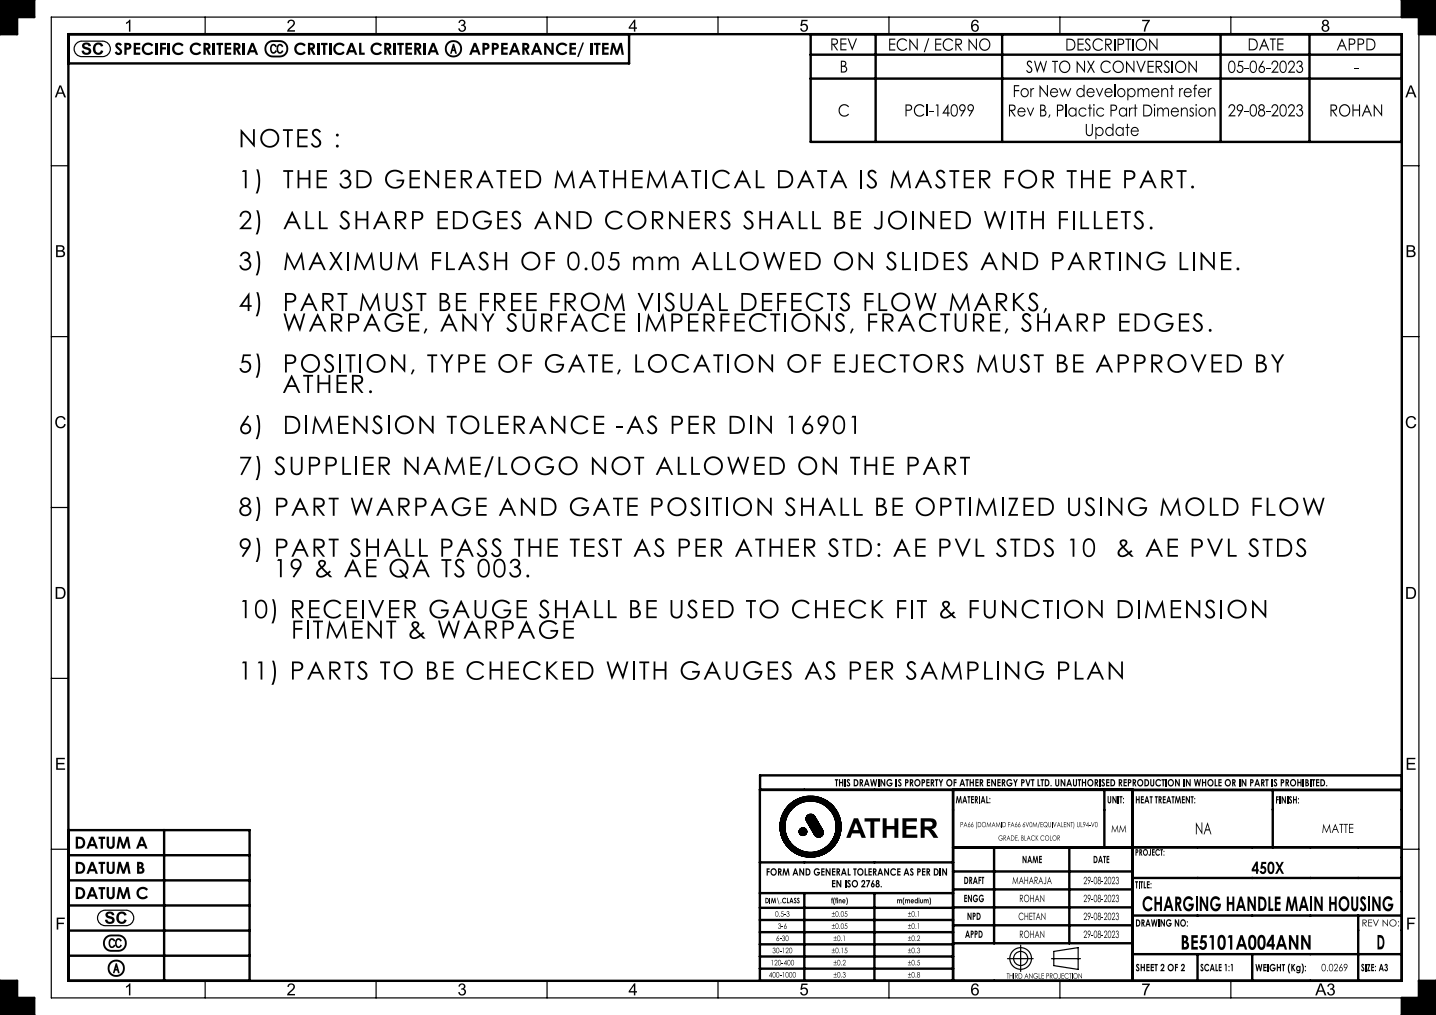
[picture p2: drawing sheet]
<svg xmlns="http://www.w3.org/2000/svg" width="420mm" height="297mm" viewBox="0 0 420 297" stroke-linecap="round" stroke-linejoin="round" font-family="sans-serif">
<g fill="none" stroke="#000" stroke-width=".35">
<path d="M0 10h5M0 9.9h5M0 9.8h5M0 9.7h5M0 9.6h5M0 9.5h5M0 9.4h5M0 9.3h5M0 9.2h5M0 9.1h5M0 9h5M0 8.9h5"/>
<path d="M0 8.8h5M0 8.7h5M0 8.6h5M0 8.5h5M0 8.4h5M0 8.3h5M0 8.2h5M0 8.1h5M0 8h5M0 7.9h5M0 7.8h5M0 7.7h5"/>
<path d="M0 7.6h5M0 7.5h5M0 7.4h5M0 7.3h5M0 7.2h5M0 7.1h5M0 7h5M0 6.9h5M0 6.8h5M0 6.7h5M0 6.6h5M0 6.5h5"/>
<path d="M0 6.4h5M0 6.3h5M0 6.2h5M0 6.1h5M0 6h5M0 5.9h5M0 5.8h5M0 5.7h5M0 5.6h5M0 5.5h5M0 5.4h5M0 5.3h5"/>
<path d="M0 5.2h5M0 5.1h5M0 5h5M0 4.9h10M0 4.8h10M0 4.7h10M0 4.6h10M0 4.5h10M0 4.4h10M0 4.3h10M0 4.2h10M0 4.1h10"/>
<path d="M0 4h10M0 3.9h10M0 3.8h10M0 3.7h10M0 3.6h10M0 3.5h10M0 3.4h10M0 3.3h10M0 3.2h10M0 3.1h10M0 3h10M0 2.9h10"/>
<path d="M0 2.8h10M0 2.7h10M0 2.6h10M0 2.5h10M0 2.4h10M0 2.3h10M0 2.2h10M0 2.1h10M0 2h10M0 1.9h10M0 1.8h10M0 1.7h10"/>
<path d="M0 1.6h10M0 1.5h10M0 1.4h10M0 1.3h10M0 1.2h10M0 1.1h10M0 1h10M0 .9h10M0 .8h10M0 .7h10M0 .6h10M0 .5h10"/>
<path d="M0 .4h10M0 .3h10M0 .2h10M0 .1h10M0 0h10M10 5h-10M22.3 12.7l1-.6 .6-.1h6.1a2.26 2.26 0 0 1 2.3 2.3 2.26 2.26 0 0 1-2.3 2.3h-6.1a2.26 2.26 0 0 1-2-1.4 2.26 2.26 0 0 1 .4-2.5zM60 5v5M110 5v5M160 5v5M210 5v5M260 5v5"/>
<path d="M310 5v5M360 5v5M410 4.9h10M410 4.8h10M410 4.7h10M410 4.6h10M410 4.5h10M410 4.4h10M410 4.3h10M410 4.2h10M410 4.1h10M410 4h10"/>
<path d="M410 3.9h10M410 3.8h10M410 3.7h10M410 3.6h10M410 3.5h10M410 3.4h10M410 3.3h10M410 3.2h10M410 3.1h10M410 3h10M410 2.9h10M410 2.8h10"/>
<path d="M410 2.7h10M410 2.6h10M410 2.5h10M410 2.4h10M410 2.3h10M410 2.2h10M410 2.1h10M410 2h10M410 1.9h10M410 1.8h10M410 1.7h10M410 1.6h10"/>
<path d="M410 1.5h10M410 1.4h10M410 1.3h10M410 1.2h10M410 1.1h10M410 1h10M410 .9h10M410 .8h10M410 .7h10M410 .6h10M410 .5h10M410 .4h10"/>
<path d="M410 .3h10M410 .2h10M410 .1h10M410 0h10M415 10h5M415 9.9h5M415 9.8h5M415 9.7h5M415 9.6h5M415 9.5h5M415 9.4h5M415 9.3h5"/>
<path d="M415 9.2h5M415 9.1h5M415 9h5M415 8.9h5M415 8.8h5M415 8.7h5M415 8.6h5M415 8.5h5M415 8.4h5M415 8.3h5M415 8.2h5M415 8.1h5"/>
<path d="M415 8h5M415 7.9h5M415 7.8h5M415 7.7h5M415 7.6h5M415 7.5h5M415 7.4h5M415 7.3h5M415 7.2h5M415 7.1h5M415 7h5M415 6.9h5"/>
<path d="M415 6.8h5M415 6.7h5M415 6.6h5M415 6.5h5M415 6.4h5M415 6.3h5M415 6.2h5M415 6.1h5M415 6h5M415 5.9h5M415 5.8h5M415 5.7h5"/>
<path d="M415 5.6h5M415 5.5h5M415 5.4h5M415 5.3h5M415 5.2h5M415 5.1h5M415 5h5M415 5v287M420 5h-405v287h405M15 48.5h5M410 48.5h5M15 98.5h5"/>
<path d="M410 98.5h5M15 148.5h5M15 198.5h5M228.3 240h1.5M228.4 239.7h1.5M228.5 239.4h1.5M228.6 239.2h1.5M228.7 238.9h1.5M228.8 238.6h1.5M228.9 238.4h1.5M229 238.1h1.6M229.1 237.8h1.7"/>
<path d="M229.3 237.5h1.7M229.4 237.3h1.7M229.6 237h1.8M229.8 239.9h-1.4M229.8 236.7h1.8M229.8 239.8l-1.4 .1M229.9 239.7l-1.5 .1M229.9 239.6h-1.5M229.9 239.5l-1.5 .1M230 239.4l-1.5 .1M230 236.5h1.9M230 239.3h-1.5"/>
<path d="M230 239.2l-1.5 .1M230.1 239.1h-1.5M230.1 239l-1.5 .1M230.2 238.9l-1.6 .1M230.2 236.2h2M230.2 238.8h-1.5M230.2 238.7l-1.5 .1M230.3 238.6l-1.6 .1M230.4 238.5h-1.6M230.4 238.4l-1.6 .1M230.5 238.3h-1.6M230.5 235.9h2.1"/>
<path d="M230.5 238.2h-1.6M230.6 238.1l-1.6 .1M230.6 238h-1.6M230.7 235.7h2.2M230.7 237.9l-1.6 .1M230.7 237.8l-1.6 .1M230.8 237.7h-1.6M230.9 237.6l-1.7 .1M230.9 237.5l-1.6 .1M231 235.4h2.3M231 237.4h-1.7M231.1 237.3l-1.7 .1"/>
<path d="M231.2 237.2h-1.8M231.3 237.1h-1.8M231.3 235.1h2.6M231.3 237l-1.7 .1M231.4 236.9h-1.8M231.5 236.8l-1.8 .1M231.6 234.9h2.8M231.6 236.7l-1.8 .1M231.7 236.6h-1.9M231.8 236.5l-1.9 .1M231.9 236.4h-1.9M232 234.6h3.4"/>
<path d="M232 236.3h-1.9M232.1 236.2l-2 .1M232.3 234.4h9.5M232.3 236.1h-2.1M232.4 236h-2.1M232.4 234.3h9.3M232.5 234.2h9.1M232.5 235.9l-2.1 .1M232.6 234.1h8.9M232.7 235.8h-2.2M232.8 234.1h8.5M232.8 235.7l-2.2 .1"/>
<path d="M232.9 234h8.4M233 235.6h-2.3M233 233.9h8.1M233.1 235.5h-2.3M233.2 233.8h7.7M233.3 235.4l-2.4 .1M233.4 233.8h7.3M233.5 233.7h7.1M233.5 235.3h-2.5M233.6 235.2h-2.5M233.7 233.6h6.7M233.8 235.1l-2.6 .1"/>
<path d="M233.9 233.6h6.3M234.1 235h-2.7M234.1 233.5h5.9M234.2 233.4h5.7M234.3 234.9h-2.8M234.5 233.3h5.1M234.6 234.8h-3M234.8 233.3h4.5M234.9 234.7h-3.2M235 233.2h4.1M235.2 234.6l-3.4 .1M235.4 233.1h3.3"/>
<path d="M235.8 239.6h2.9M235.8 239.7h3M235.8 239.5h2.9M235.8 239.5h2.8M235.8 239.8h3M235.8 239.4h2.8M235.8 239.3h2.7M235.8 239.9h3.1M235.8 239.2h2.7M235.8 240h3.1M235.8 234.5h-3.8M235.9 239.1h2.5"/>
<path d="M235.9 239h2.5M235.9 239h2.4M235.9 233h2.3M236 238.9h2.3M236 238.8h2.2M236.1 238.7h2.1M236.1 238.7h2M236.2 238.6h1.8M236.3 238.5h1.6M236.4 238.4h1.4M236.5 238.4h1.2M236.5 234.4h-4.3"/>
<path d="M236.7 238.3h.8M237.6 234.4h4.4M238.3 234.5h3.8M238.7 234.6h3.5M238.9 234.6l3.4 .1M239.2 234.7h3.2M239.5 234.8h3M239.7 234.9h2.9M239.8 234.9h2.9M240 235h2.8M240.2 235.1h2.6M240.3 235.1l2.6 .1"/>
<path d="M240.5 235.2h2.5M240.6 235.3h2.5M240.8 235.4h2.4M240.9 235.4l2.3 .1M241 235.5h2.3M241.1 235.6h2.3M241.3 235.7h2.2M241.3 235.7l2.2 .1M241.4 235.8h2.2M241.6 235.9h2.1M241.6 235.9l2.1 .1M241.7 236h2.1"/>
<path d="M241.8 236.1h2.1M241.9 236.2h2M242 236.2l2 .1M242.1 236.3h1.9M242.2 236.4h1.9M242.3 236.5h1.8M242.3 236.5l1.9 .1M242.4 236.6h1.9M242.5 236.7h1.8M242.5 236.7l1.9 .1M242.6 236.8l1.8 .1M242.7 236.9h1.8"/>
<path d="M242.7 237h1.8M242.8 237l1.8 .1M242.9 237.1h1.7M242.9 237.2h1.8M243 237.3h1.7M243 237.3l1.7 .1M243.1 237.4h1.7M243.1 237.5h1.7M243.2 237.5l1.7 .1M243.2 237.6l1.7 .1M243.3 237.7h1.7M243.4 237.8h1.6"/>
<path d="M243.4 237.8l1.6 .1M243.4 237.9l1.7 .1M243.5 238h1.6M243.5 238.1h1.6M243.6 238.1l1.6 .1M243.6 238.2h1.6M243.7 238.3h1.5M243.7 238.4h1.6M243.7 238.4l1.6 .1M243.8 238.5h1.5M243.8 238.6h1.5M243.8 238.6l1.6 .1"/>
<path d="M243.9 238.7l1.5 .1M243.9 238.8h1.5M243.9 238.9h1.6M244 238.9l1.5 .1M244 239l1.5 .1M244 239.1h1.5M244.1 239.2h1.5M244.1 239.2l1.5 .1M244.1 239.3h1.5M244.1 239.4h1.5M244.2 239.4l1.5 .1M244.2 239.5l1.5 .1"/>
<path d="M244.2 239.6h1.5M244.2 239.7h1.5M244.3 239.7l1.4 .1M244.3 239.8l1.4 .1M244.3 239.9h1.5M244.3 240h1.5M15 248.5h5M228.1 241.9l1.4 .1M228.1 241.8h1.4M228.1 242l1.4 .1M228.1 242.1h1.4M228.1 242.1l1.5 .1"/>
<path d="M228.1 241.6h1.5M228.1 242.2l1.5 .1M228.1 242.3l1.5 .1M228.1 242.4h1.5M228.2 242.4l1.4 .1M228.2 241.3h1.4M228.2 242.5l1.4 .1M228.2 242.6h1.4M228.2 242.7h1.4M228.2 242.7l1.4 .1M228.2 241h1.4M228.2 242.8l1.4 .1"/>
<path d="M228.2 242.9h1.4M228.2 242.9l1.4 .1M228.2 240.8h1.4M228.2 243l1.4 .1M228.2 243.1l1.5 .1M228.2 243.2h1.5M228.2 243.2l1.5 .1M228.2 240.5h1.5M228.3 243.3l1.4 .1M228.3 243.4h1.4M228.3 243.5h1.4M228.3 243.5l1.4 .1"/>
<path d="M228.3 240.2h1.4M228.3 243.6l1.5 .1M228.3 243.7h1.5M228.3 243.8h1.5M228.3 243.8l1.5 .1M228.4 243.9l1.4 .1M228.4 244h1.4M228.4 244l1.5 .1M228.4 244.1l1.5 .1M228.4 244.2h1.5M228.5 244.3h1.4M228.5 244.3l1.5 .1"/>
<path d="M228.5 244.4l1.5 .1M228.5 244.5h1.5M228.5 244.6h1.5M228.6 244.6l1.5 .1M228.6 244.7l1.5 .1M228.6 244.8h1.5M228.6 244.9h1.6M228.7 244.9l1.5 .1M228.7 245h1.5M228.7 245.1h1.6M228.7 245.1l1.6 .1M228.8 245.2l1.5 .1"/>
<path d="M228.8 245.3h1.6M228.8 245.4h1.6M228.9 245.4l1.6 .1M228.9 245.5l1.6 .1M228.9 245.6h1.6M229 245.7h1.6M229 245.7l1.6 .1M229 245.8h1.7M229.1 245.9h1.6M229.1 246h1.7M229.2 246l1.6 .1M229.2 246.1h1.6"/>
<path d="M229.2 246.2h1.7M229.3 246.2l1.7 .1M229.3 246.3l1.7 .1M229.4 246.4h1.7M229.4 246.5h1.7M229.4 246.5l1.8 .1M229.5 246.6h1.7M229.5 246.7h1.8M229.5 241.7l-1.4 .1M229.5 241.6l-1.4 .1M229.6 241.5l-1.5 .1M229.6 241.4l-1.5 .1"/>
<path d="M229.6 241.3l-1.5 .1M229.6 241.2l-1.4 .1M229.6 246.8h1.8M229.6 241.1l-1.4 .1M229.6 241l-1.4 .1M229.6 240.9l-1.4 .1M229.6 240.8l-1.4 .1M229.6 246.8l1.8 .1M229.6 240.7h-1.4M229.7 240.6l-1.5 .1M229.7 240.5l-1.5 .1M229.7 246.9h1.8"/>
<path d="M229.7 240.4l-1.4 .1M229.7 240.3l-1.4 .1M229.7 247h1.9M229.7 240.2l-1.4 .1M229.8 240.1l-1.5 .1M229.8 247.1h1.8M229.8 240l-1.5 .1M229.8 247.1l1.9 .1M229.9 247.2h1.9M229.9 247.3h1.9M230 247.3l1.9 .1M230.1 247.4h1.9"/>
<path d="M230.1 247.5h2M230.2 247.6h2M230.2 247.6l2.1 .1M230.3 247.7h2M230.3 247.8h2.1M230.4 247.9h2.1M230.5 247.9l2.2 .1M230.6 248h2.1M230.6 248.1h2.2M230.7 248.2h2.3M230.8 248.2h2.2M230.8 248.3h2.4"/>
<path d="M230.9 248.4h2.4M231 248.5h2.5M231.1 248.5h2.4M231.1 248.6h2.6M231.2 248.7h2.7M231.3 248.7l2.8 .1M231.4 248.8h2.8M231.5 248.9h2.9M231.6 249h3M231.7 249h3M231.8 249.1h3.2M231.9 249.2h3.5"/>
<path d="M232 249.3h3.8M232.1 249.3h3.9M232.2 249.4h9.7M232.3 249.5h9.5M232.5 249.6h9.1M232.6 249.6h8.9M232.7 249.7h8.7M232.8 249.8h8.5M233 249.8h8.1M233.1 249.9h7.9M233.3 250h7.5M233.5 250.1h7.2"/>
<path d="M233.7 250.1h6.8M233.7 243.4h2.3M233.7 243.3h2.3M233.7 243.5h2.3M233.7 243.2h2.3M233.8 243.6h2.1M233.8 243.1h2.1M233.8 250.2h6.6M233.8 243.7h2.1M233.8 243h2.1M233.8 243.8h2.1M233.8 242.9h2.1"/>
<path d="M233.9 243.9h1.9M233.9 242.8h1.9M233.9 244h1.9M233.9 242.7h1.9M234 250.3h6.1M234 244.1h1.7M234 242.6h1.7M234.1 242.5h1.5M234.1 244.2h1.5M234.2 242.5h1.3M234.2 250.4h5.7M234.2 244.3h1.3"/>
<path d="M234.2 242.4h1.3M234.4 244.4h.9M234.4 242.3h.9M234.5 250.4h5.1M234.5 244.4h.7M234.6 250.5h4.9M234.7 242.3h.3M235 250.6h4.2M235.3 250.7h3.5M235.6 250.7h2.9M235.9 240.1h3.1M235.9 240.2h3.1"/>
<path d="M235.9 240.3h3.2M235.9 240.3a1.36 1.36 0 0 1 .5-1.9 1.36 1.36 0 0 1 1.9 .5l2.3 4M235.9 240.3l2.4 4a1.36 1.36 0 0 0 1.8 .5 1.36 1.36 0 0 0 .5-1.9M236 240.3h3.1M236 240.4h3.2M236.1 240.5h3.1M236.1 240.6h3.2M236.2 240.6h3.1M236.2 240.7h3.1M236.2 250.8h1.7M236.2 240.8h3.2M236.3 240.9h3.1"/>
<path d="M236.3 240.9h3.2M236.3 241h3.2M236.4 241.1h3.2M236.5 241.2h3.1M236.5 241.3h3.2M236.6 241.4h3.1M236.6 241.4h3.2M236.6 241.5h3.2M236.7 241.6h3.2M236.7 241.7h3.2M236.8 241.7h3.1M236.8 241.8h3.2"/>
<path d="M236.9 241.9h3.1M236.9 242h3.1M236.9 242h3.2M237 242.1h3.1M237 242.2h3.2M237.1 242.3h3.1M237.1 242.3h3.2M237.2 242.4h3.1M237.2 242.5h3.1M237.2 242.5h3.2M237.3 242.6h3.1M237.3 242.7h3.2"/>
<path d="M237.4 242.8h3.1M237.4 242.8h3.2M237.4 242.9h3.2M237.5 243h3.2M237.5 243.1h3.2M237.6 243.1h3.1M237.6 243.2h3.1M237.7 243.3h3.1M237.7 243.3l3.1 .1M237.7 243.4h3.1M237.8 243.5h3M237.8 243.6h3"/>
<path d="M237.9 243.6h2.9M237.9 243.7h2.9M238 243.8h2.8M238 243.9h2.8M238.1 249.3h3.9M238.1 244h2.6M238.1 244.1h2.6M238.2 244.1h2.5M238.2 244.2h2.5M238.3 244.3h2.3M238.3 244.4h2.3M238.3 244.4h2.2"/>
<path d="M238.4 244.5h2.1M238.5 244.6h1.9M238.6 244.7h1.7M238.6 244.7h1.6M238.8 244.8h1.3M238.9 244.9h1M239.1 244.9h.7M239.4 249h3M239.9 248.8h2.8M240.6 248.5h2.4M241.1 248.2h2.2M241.4 248h2.1"/>
<path d="M241.8 247.7h2M242.1 249.3h-3.7M242.1 247.4h2M242.2 249.2h-3.4M242.3 249.1h-3.2M242.4 247.2h1.8M242.5 249h-3M242.6 248.9h-2.9M242.6 246.9h1.8M242.8 248.7l-2.8 .1M242.9 248.7h-2.7M242.9 246.6h1.7"/>
<path d="M243 248.6h-2.6M243.1 246.4h1.7M243.1 248.5h-2.4M243.2 248.4h-2.4M243.3 246.1h1.6M243.3 248.3h-2.4M243.4 248.2h-2.2M243.5 245.8h1.6M243.5 248.1h-2.2M243.6 245.6h1.6M243.6 247.9l-2.1 .1M243.7 247.9h-2.1"/>
<path d="M243.7 245.3h1.6M243.8 247.8h-2.1M243.9 247.6l-2.1 .1M243.9 245h1.5M244 247.6h-2.1M244 244.8h1.5M244 247.5h-2M244.1 244.5h1.5M244.1 247.3l-1.9 .1M244.2 247.3h-1.9M244.2 244.2h1.5M244.3 244h1.4"/>
<path d="M244.3 247.1l-1.9 .1M244.3 240l1.5 .1M244.3 247.1h-1.8M244.4 243.7h1.4M244.4 240.1l1.4 .1M244.4 240.2h1.4M244.4 240.2l1.4 .1M244.4 247h-1.8M244.4 240.3l1.5 .1M244.4 243.4h1.5M244.4 240.4l1.5 .1M244.4 240.5h1.5"/>
<path d="M244.5 240.5l1.4 .1M244.5 243.2h1.4M244.5 240.6l1.4 .1M244.5 240.7h1.4M244.5 246.8l-1.8 .1M244.5 240.8h1.4M244.5 240.8l1.4 .1M244.5 242.9h1.4M244.5 240.9l1.4 .1M244.5 241h1.4M244.5 241l1.4 .1M244.5 241.1l1.5 .1"/>
<path d="M244.5 242.6h1.5M244.5 246.8h-1.7M244.5 241.2l1.5 .1M244.6 241.3h1.4M244.6 241.3l1.4 .1M244.6 242.4h1.4M244.6 241.4l1.4 .1M244.6 241.5l1.4 .1M244.6 241.6h1.4M244.6 241.6l1.4 .1M244.6 242.1h1.4M244.6 241.7l1.4 .1"/>
<path d="M244.6 241.8h1.4M244.6 246.7h-1.8M244.7 246.5l-1.8 .1M244.7 246.5h-1.7M244.8 246.3l-1.7 .1M244.8 246.2l-1.6 .1M244.9 246.2h-1.7M245 246l-1.7 .1M245 246h-1.6M245.1 245.9h-1.7M245.1 245.7l-1.6 .1M245.2 245.7h-1.7"/>
<path d="M245.2 245.5l-1.6 .1M245.2 245.4l-1.5 .1M245.3 245.4h-1.6M245.3 245.2l-1.5 .1M245.4 245.1l-1.6 .1M245.4 245.1h-1.5M245.4 244.9l-1.5 .1M245.5 244.9h-1.6M245.5 244.7l-1.5 .1M245.6 244.6l-1.6 .1M245.6 244.6h-1.5M245.6 244.4l-1.5 .1"/>
<path d="M245.6 244.3l-1.5 .1M245.7 244.3h-1.5M245.7 244.1l-1.5 .1M245.7 244l-1.5 .1M245.8 243.9l-1.5 .1M245.8 243.8l-1.5 .1M245.8 243.8h-1.5M245.8 243.6l-1.4 .1M245.8 243.5l-1.4 .1M245.8 243.5h-1.4M245.9 243.3l-1.5 .1M245.9 243.2l-1.5 .1"/>
<path d="M245.9 243.1l-1.4 .1M245.9 243l-1.4 .1M245.9 242.9l-1.4 .1M245.9 242.8l-1.4 .1M245.9 242.7l-1.4 .1M246 242.7h-1.5M246 242.5l-1.5 .1M246 242.4l-1.4 .1M246 242.3l-1.4 .1M246 242.2l-1.4 .1M246 242.1l-1.4 .1M246 242l-1.4 .1"/>
<path d="M246 241.9l-1.4 .1M410 248.5h5M29.2 267l1-.6 .6-.1h6.1a2.26 2.26 0 0 1 2.2 2.3 2.26 2.26 0 0 1-2.2 2.3h-6.1a2.26 2.26 0 0 1-2.1-1.4 2.26 2.26 0 0 1 .5-2.5zM298.5 276.5v7.8M308.2 278.4l7.1-1.1v6.4l-7.1-1.2zM0 296.9h10M0 296.8h10M0 296.7h10M0 296.6h10M0 296.5h10M0 296.4h10M0 296.3h10"/>
<path d="M0 296.2h10M0 296.1h10M0 296h10M0 295.9h10M0 295.8h10M0 295.7h10M0 295.6h10M0 295.5h10M0 295.4h10M0 295.3h10M0 295.2h10M0 295.1h10"/>
<path d="M0 295h10M0 294.9h10M0 294.8h10M0 294.7h10M0 294.6h10M0 294.5h10M0 294.4h10M0 294.3h10M0 294.2h10M0 294.1h10M0 294h10M0 293.9h10"/>
<path d="M0 293.8h10M0 293.7h10M0 293.6h10M0 293.5h10M0 293.4h10M0 293.3h10M0 293.2h10M0 293.1h10M0 293h10M0 292.9h10M0 292.8h10M0 292.7h10"/>
<path d="M0 292.6h10M0 292.5h10M0 292.4h10M0 292.3h10M0 292.2h10M0 292.1h10M0 292h10M0 292h5M0 291.9h5M0 291.8h5M0 291.7h5M0 291.6h5"/>
<path d="M0 291.5h5M0 291.4h5M0 291.3h5M0 291.2h5M0 291.1h5M0 291h5M0 290.9h5M0 290.8h5M0 290.7h5M0 290.6h5M0 290.5h5M0 290.4h5"/>
<path d="M0 290.3h5M0 290.2h5M0 290.1h5M0 290h5M0 289.9h5M0 289.8h5M0 289.7h5M0 289.6h5M0 289.5h5M0 289.4h5M0 289.3h5M0 289.2h5"/>
<path d="M0 289.1h5M0 289h5M0 288.9h5M0 288.8h5M0 288.7h5M0 288.6h5M0 288.5h5M0 288.4h5M0 288.3h5M0 288.2h5M0 288.1h5M0 288h5"/>
<path d="M0 287.9h5M0 287.8h5M0 287.7h5M0 287.6h5M0 287.5h5M0 287.4h5M0 287.3h5M0 287.2h5M0 287.1h5M0 287h5M60 287v5M110 287v5"/>
<path d="M160 287v5M210 287v5M260 287v5M294.7 280.5h7.5M307.5 280.5h8.5M310 287v5M360 287v5M410 296.9h10M410 296.8h10M410 296.7h10M410 296.6h10M410 296.5h10"/>
<path d="M410 296.4h10M410 296.3h10M410 296.2h10M410 296.1h10M410 296h10M410 295.9h10M410 295.8h10M410 295.7h10M410 295.6h10M410 295.5h10M410 295.4h10M410 295.3h10"/>
<path d="M410 295.2h10M410 295.1h10M410 295h10M410 294.9h10M410 294.8h10M410 294.7h10M410 294.6h10M410 294.5h10M410 294.4h10M410 294.3h10M410 294.2h10M410 294.1h10"/>
<path d="M410 294h10M410 293.9h10M410 293.8h10M410 293.7h10M410 293.6h10M410 293.5h10M410 293.4h10M410 293.3h10M410 293.2h10M410 293.1h10M410 293h10M410 292.9h10"/>
<path d="M410 292.8h10M410 292.7h10M410 292.6h10M410 292.5h10M410 292.4h10M410 292.3h10M410 292.2h10M410 292.1h10M410 292h10M410 297h10M415 291.9h5M415 291.8h5"/>
<path d="M415 291.7h5M415 291.6h5M415 291.5h5M415 291.4h5M415 291.3h5M415 291.2h5M415 291.1h5M415 291h5M415 290.9h5M415 290.8h5M415 290.7h5M415 290.6h5"/>
<path d="M415 290.5h5M415 290.4h5M415 290.3h5M415 290.2h5M415 290.1h5M415 290h5M415 289.9h5M415 289.8h5M415 289.7h5M415 289.6h5M415 289.5h5M415 289.4h5"/>
<path d="M415 289.3h5M415 289.2h5M415 289.1h5M415 289h5M415 288.9h5M415 288.8h5M415 288.7h5M415 288.6h5M415 288.5h5M415 288.4h5M415 288.3h5M415 288.2h5"/>
<path d="M415 288.1h5M415 288h5M415 287.9h5M415 287.8h5M415 287.7h5M415 287.6h5M415 287.5h5M415 287.4h5M415 287.3h5M415 287.2h5M415 287.1h5M415 287h5"/>
<circle cx="234.8" cy="243.4" r="1.11"/>
<circle cx="237.1" cy="241.9" r="8.9"/>
<circle cx="237.1" cy="241.9" r="7.5"/>
<circle cx="298.5" cy="280.5" r="3.2"/>
<circle cx="298.5" cy="280.5" r="2.06"/>
</g>
<g fill="#000">
<path d="M24.3 12.7a1.43 1.43 0 0 1 2.3 .8h-.7a.57 .57 0 0 0-.6-.5 .57 .57 0 0 0-.5 .6 2.04 2.04 0 0 1 1.9 1.4 1.46 1.46 0 0 1-1.5 1.1 1.46 1.46 0 0 1-1.4-1.2l.7-.1a.69 .69 0 0 0 .7 .7 .69 .69 0 0 0 .7-.7 2.27 2.27 0 0 1-1.9-1.4z" fill-rule="evenodd"/>
<path d="M27.6 12.9a1.55 1.55 0 0 1 2.6 .6l-.7 .1a.86 .86 0 0 0-1.1-.5 .86 .86 0 0 0-.5 1.1 .86 .86 0 0 0 .5 1.2 .86 .86 0 0 0 1.1-.7l.7 .2a1.64 1.64 0 0 1-2.3 1 1.64 1.64 0 0 1-.6-2.4z" fill-rule="evenodd"/>
<path d="M34 12.7l.9-.2 .8 .5-.5 .5-.3-.3h-.5v.3a2.14 2.14 0 0 1 1.3 2 1.18 1.18 0 0 1-1.2 .6 1.18 1.18 0 0 1-1-.7l.6-.4 .6 .5 .4-.3-1.4-1.6z" fill-rule="evenodd"/>
<path d="M36.4 12.5h.7a1.06 1.06 0 0 1 1.4 1.1 1.06 1.06 0 0 1-1.5 1v1.4h-.6zM37 13.2v.7l.7-.1-.1-.5z" fill-rule="evenodd"/>
<path d="M39.1 12.5h1.9v.7h-1.2v.6h1.2v.7h-1.2v.9h1.2v.6h-1.9z" fill-rule="evenodd"/>
<path d="M41.9 13.1a1.97 1.97 0 0 1 3 .1l-.5 .4a1.24 1.24 0 0 0-1.9-.2 1.24 1.24 0 0 0 0 1.8 1.24 1.24 0 0 0 1.9-.2l.4 .5a1.89 1.89 0 0 1-2.6 .3 1.89 1.89 0 0 1-.3-2.7z" fill-rule="evenodd"/>
<path d="M45.4 12.5h.6v3.5h-.6z" fill-rule="evenodd"/>
<path d="M46.8 12.5h1.7v.7h-1v.6h1v.7h-1v1.5h-.7z" fill-rule="evenodd"/>
<path d="M49.1 12.5h.7v3.5h-.7z" fill-rule="evenodd"/>
<path d="M50.7 13.1a1.97 1.97 0 0 1 3 .1l-.4 .4a1.24 1.24 0 0 0-1.9-.2 1.24 1.24 0 0 0 0 1.8 1.24 1.24 0 0 0 1.9-.2l.4 .5a1.89 1.89 0 0 1-2.7 .3 1.89 1.89 0 0 1-.3-2.7z" fill-rule="evenodd"/>
<path d="M55.9 13.1a1.97 1.97 0 0 1 3 .1l-.5 .4a1.24 1.24 0 0 0-1.8-.2 1.24 1.24 0 0 0 0 1.8 1.24 1.24 0 0 0 1.8-.2l.5 .5a1.89 1.89 0 0 1-2.7 .3 1.89 1.89 0 0 1-.3-2.7z" fill-rule="evenodd"/>
<path d="M59.5 12.5h.7a1.03 1.03 0 0 1 1.3 .7 1.03 1.03 0 0 1-.6 1.3l.9 1.5h-.8l-.8-1.4v1.4h-.7zM60.2 13.2v.7l.6-.1 .1-.4z" fill-rule="evenodd"/>
<path d="M62.2 12.5h.7v3.5h-.7z" fill-rule="evenodd"/>
<path d="M63.3 12.5h1.9v.7h-.6v2.8h-.7v-2.8h-.6z" fill-rule="evenodd"/>
<path d="M65.7 12.5h1.9v.7h-1.2v.6h1.2v.7h-1.2v.9h1.2v.6h-1.9z" fill-rule="evenodd"/>
<path d="M68.3 12.5h.7a1.03 1.03 0 0 1 1.3 .7 1.03 1.03 0 0 1-.6 1.3l.8 1.5h-.7l-.8-1.4-.1 1.4h-.6zM68.9 13.2v.7l.7-.1 .1-.4z" fill-rule="evenodd"/>
<path d="M71 12.5h.7v3.5h-.7z" fill-rule="evenodd"/>
<path d="M73.5 12.5h.7l1.3 3.5h-.7l-.3-.7h-1.4l-.3 .7h-.7zM73.8 13.5l-.4 1.2h.9z" fill-rule="evenodd"/>
<path d="M78.1 12.5l.9-.6 .8-.2a5.7 5.7 0 0 1 3.2 .3 2.55 2.55 0 0 1 1.2 2.9 2.55 2.55 0 0 1-2.4 1.9h-2a2.53 2.53 0 0 1-2.3-1.6 2.53 2.53 0 0 1 .6-2.7zM78.4 12.9a1.99 1.99 0 0 0-.4 2.1 1.99 1.99 0 0 0 1.8 1.3h2a1.98 1.98 0 0 0 2-2 1.98 1.98 0 0 0-2-2h-2.4zM79.3 13.1l.5-.3a1.01 1.01 0 0 1 1.2 .7l-.4 .3-.6-.5a1.18 1.18 0 0 0 0 2l.6-.6 .4 .3a1.08 1.08 0 0 1-1.4 .7 1.08 1.08 0 0 1-.6-1.4zM81.2 13.1l.5-.3a1 1 0 0 1 1.2 .7l-.4 .3-.6-.5a1.17 1.17 0 0 0 0 2l.6-.6 .4 .3a1.08 1.08 0 0 1-1.4 .7 1.08 1.08 0 0 1-.6-1.4z" fill-rule="evenodd"/>
<path d="M86.5 13.1a1.97 1.97 0 0 1 2.9 .1l-.4 .4a1.24 1.24 0 0 0-1.9-.2 1.24 1.24 0 0 0 0 1.8 1.24 1.24 0 0 0 1.9-.2l.4 .5a1.89 1.89 0 0 1-2.6 .3 1.89 1.89 0 0 1-.3-2.7z" fill-rule="evenodd"/>
<path d="M90.1 12.5h.7a1.03 1.03 0 0 1 1.3 .7 1.03 1.03 0 0 1-.6 1.3l.8 1.5h-.7l-.8-1.4-.1 1.4h-.6zM90.7 13.2v.7l.7-.1v-.4z" fill-rule="evenodd"/>
<path d="M92.8 12.5h.7v3.5h-.7z" fill-rule="evenodd"/>
<path d="M93.9 12.5h1.9v.7h-.6v2.8h-.7v-2.8h-.6z" fill-rule="evenodd"/>
<path d="M96.2 12.5h.7v3.5h-.7z" fill-rule="evenodd"/>
<path d="M97.9 13.1a1.97 1.97 0 0 1 2.9 .1l-.4 .4a1.24 1.24 0 0 0-1.9-.2 1.24 1.24 0 0 0 0 1.8 1.24 1.24 0 0 0 1.9-.2l.4 .5a1.89 1.89 0 0 1-2.6 .3 1.89 1.89 0 0 1-.3-2.7z" fill-rule="evenodd"/>
<path d="M102.5 12.5h.7l1.3 3.5h-.7l-.3-.7h-1.4l-.3 .7h-.7zM102.8 13.5l-.4 1.2h.9z" fill-rule="evenodd"/>
<path d="M105 12.5h.7v2.9h1v.6h-1.7z" fill-rule="evenodd"/>
<path d="M108.8 13.1a1.97 1.97 0 0 1 3 .1l-.5 .4a1.24 1.24 0 0 0-1.9-.2 1.24 1.24 0 0 0 0 1.8 1.24 1.24 0 0 0 1.9-.2l.4 .5a1.89 1.89 0 0 1-2.6 .3 1.89 1.89 0 0 1-.3-2.7z" fill-rule="evenodd"/>
<path d="M112.4 12.5h.7a1.03 1.03 0 0 1 1.3 .7 1.03 1.03 0 0 1-.6 1.3l.8 1.5h-.7l-.8-1.4-.1 1.4h-.6zM113 13.2v.7l.7-.1 .1-.4z" fill-rule="evenodd"/>
<path d="M115.1 12.5h.7v3.5h-.7z" fill-rule="evenodd"/>
<path d="M116.2 12.5h1.9v.7h-.6v2.8h-.7v-2.8h-.6z" fill-rule="evenodd"/>
<path d="M118.6 12.5h1.9v.7h-1.3v.6h1.3v.7h-1.3v.9h1.3v.6h-1.9z" fill-rule="evenodd"/>
<path d="M121.2 12.5h.7a1.03 1.03 0 0 1 1.3 .7 1.03 1.03 0 0 1-.6 1.3l.8 1.5h-.7l-.8-1.4-.1 1.4h-.6zM121.8 13.2v.7l.7-.1v-.4z" fill-rule="evenodd"/>
<path d="M123.9 12.5h.6v3.5h-.6z" fill-rule="evenodd"/>
<path d="M126.4 12.5h.6l1.4 3.5h-.7l-.3-.7h-1.4l-.3 .7h-.7zM126.7 13.5l-.5 1.2h1z" fill-rule="evenodd"/>
<path d="M130 14.3a2.55 2.55 0 0 1 5.1 0 2.55 2.55 0 0 1-5.1 0zM130.6 14.3a2 2 0 0 0 4 0 2 2 0 0 0-4 0zM132.5 12.8h.3l.8 2.9h-.5l-.2-.8h-.6l-.2 .8h-.5zM132.6 13.9l-.1 .6h.3z" fill-rule="evenodd"/>
<path d="M138.6 12.5h.6l1.4 3.5h-.7l-.3-.7h-1.4l-.3 .7h-.7zM138.9 13.5l-.5 1.2h1z" fill-rule="evenodd"/>
<path d="M141.1 12.5h.7a1.06 1.06 0 0 1 1.4 1.1 1.06 1.06 0 0 1-1.4 1v1.4h-.7zM141.8 13.2v.7l.7-.1-.1-.5z" fill-rule="evenodd"/>
<path d="M143.8 12.5h.7a1.06 1.06 0 0 1 1.4 1.1 1.06 1.06 0 0 1-1.4 1v1.4h-.7zM144.5 13.2v.7l.7-.1-.1-.5z" fill-rule="evenodd"/>
<path d="M146.6 12.5h1.9v.7h-1.3v.6h1.3v.7h-1.3v.9h1.3v.6h-1.9z" fill-rule="evenodd"/>
<path d="M150.2 12.5h.6l1.4 3.5h-.7l-.3-.7h-1.4l-.3 .7h-.7zM150.5 13.5l-.5 1.2h1z" fill-rule="evenodd"/>
<path d="M152.8 12.5h.7a1.03 1.03 0 0 1 1.3 .7 1.03 1.03 0 0 1-.6 1.3l.8 1.5h-.7l-.8-1.4-.1 1.4h-.6zM153.4 13.2v.7l.7-.1v-.4z" fill-rule="evenodd"/>
<path d="M156.6 12.5h.7l1.3 3.5h-.7l-.2-.7h-1.5l-.3 .7h-.6zM156.9 13.5l-.4 1.2h.9z" fill-rule="evenodd"/>
<path d="M159.1 12.5h.7l1.5 2.3v-2.3h.6v3.5h-.6l-1.5-2.3v2.3h-.7z" fill-rule="evenodd"/>
<path d="M163 13.1a1.97 1.97 0 0 1 3 .1l-.5 .4a1.24 1.24 0 0 0-1.8-.2 1.24 1.24 0 0 0 0 1.8 1.24 1.24 0 0 0 1.8-.2l.4 .5a1.89 1.89 0 0 1-2.6 .3 1.89 1.89 0 0 1-.3-2.7z" fill-rule="evenodd"/>
<path d="M166.5 12.5h2v.7h-1.3v.6h1.3v.7h-1.3v.9h1.3v.6h-2z" fill-rule="evenodd"/>
<path d="M170.4 12.4h.4l-1.6 4.3h-.4z" fill-rule="evenodd"/>
<path d="M172.6 12.5h.7v3.5h-.7z" fill-rule="evenodd"/>
<path d="M173.7 12.5h1.9v.7h-.6v2.8h-.7v-2.8h-.6z" fill-rule="evenodd"/>
<path d="M176.1 12.5h1.9v.7h-1.2v.6h1.2v.7h-1.2v.9h1.2v.6h-1.9z" fill-rule="evenodd"/>
<path d="M179 12.5h.6l.8 2.5 .8-2.5h.7l.6 3.5h-.7l-.3-2.2-.8 2.2h-.6l-.7-2.2-.4 2.2h-.6z" fill-rule="evenodd"/>
<path d="M30.8 274.2l1-.6 .8-.2a5.7 5.7 0 0 1 3.1 .3 2.55 2.55 0 0 1 1.3 2.9 2.55 2.55 0 0 1-2.4 1.9h-2a2.53 2.53 0 0 1-2.4-1.6 2.53 2.53 0 0 1 .6-2.7zM31.2 274.6a1.99 1.99 0 0 0-.4 2.1 1.99 1.99 0 0 0 1.8 1.3h2a1.98 1.98 0 0 0 1.9-2 1.98 1.98 0 0 0-1.9-2h-2.4zM32.1 274.8l.4-.3a1.02 1.02 0 0 1 1.2 .7l-.4 .3-.6-.5a1.18 1.18 0 0 0 0 1.9l.7-.5 .4 .3a1.08 1.08 0 0 1-1.4 .7 1.08 1.08 0 0 1-.7-1.4zM34 274.8l.4-.3a1 1 0 0 1 1.2 .7l-.3 .3-.7-.5a1.17 1.17 0 0 0 0 1.9l.7-.5 .4 .3a1.08 1.08 0 0 1-1.4 .7 1.08 1.08 0 0 1-.7-1.4z" fill-rule="evenodd"/>
</g>
<g fill="none" stroke="#000" stroke-width=".7">
<path d="M0 0h10v5h-5v5h-5zM20 10h390v277h-390zM184 10v8.6h-164M237.1 10v31.5h172.9M237.1 16h172.9M256.1 10v31.5M293.1 10v31.5M357 10v31.5M383 10v31.5M410 0h10v10h-5v-5h-5zM237.1 23h172.9M222.2 231.1h56.5"/>
<path d="M222.3 231.2h187.7M323 231v17M372.3 231.2v16.7M410 226.9h-187.7l-.1 60.1M20 242.9h53v44.1M20 250.2h53M20 257.6h53M48 242.9v44.1M222.2 252.3h56.5M278.7 248h52.5M278.7 255h52.5M290.7 248v28"/>
<path d="M312.7 248v28M331.2 247.9h78.8M331.2 256.9h78.8M20 265h53M20 272.3h53M20 279.7h53M222.2 261.3h56.5M222.2 265.6h56.5M222.2 269.2h56.5M222.2 272.8h56.5M222.2 276.3h56.5M222.2 279.9h56.5"/>
<path d="M235.2 261.3v25.7M255.8 261.3v25.7M278.7 260.3h52.5M278.7 265.5h52.5M278.7 270.8h52.5M278.7 276h52.5M331.2 267.9h78.8M331.2 279.2h78.8M350.3 279.2v7.8M366.3 279.2v7.8M397.2 267.9v19.1M0 287h5v5h5v5h-10z"/>
<path d="M222.2 283.4h56.5M331.2 287v-56h-52.5v56M410 292h5v-5h5v10h-10z"/>
</g>
<text font-size="8" x="247.5" y="245.2">ATHER</text>
<g font-size="7.9">
<text x="69.7" y="55.1">1) THE 3D GENERATED MATHEMATICAL DATA IS MASTER FOR THE PART.</text>
<text x="69.7" y="67.1">2) ALL SHARP EDGES AND CORNERS SHALL BE JOINED WITH FILLETS.</text>
<text x="69.7" y="79">3) MAXIMUM FLASH OF 0.05 mm ALLOWED ON SLIDES AND PARTING LINE.</text>
<text x="69.7" y="91">4) PART MUST BE FREE FROM VISUAL DEFECTS FLOW MARKS,</text>
<text x="69.7" y="109">5) POSITION, TYPE OF GATE, LOCATION OF EJECTORS MUST BE APPROVED BY</text>
<text x="69.7" y="127">6) DIMENSION TOLERANCE -AS PER DIN 16901</text>
<text x="69.7" y="138.9">7) SUPPLIER NAME/LOGO NOT ALLOWED ON THE PART</text>
<text x="69.7" y="150.9">8) PART WARPAGE AND GATE POSITION SHALL BE OPTIMIZED USING MOLD FLOW</text>
<text x="69.7" y="162.9">9) PART SHALL PASS THE TEST AS PER ATHER STD: AE PVL STDS 10 &amp; AE PVL STDS</text>
<text x="69.7" y="180.9">10) RECEIVER GAUGE SHALL BE USED TO CHECK FIT &amp; FUNCTION DIMENSION</text>
<text x="69.7" y="198.8">11) PARTS TO BE CHECKED WITH GAUGES AS PER SAMPLING PLAN</text>
</g>
<g font-size="7.8">
<text x="69.7" y="43.1">NOTES :</text>
<text x="81.3" y="97">WARPAGE, ANY SURFACE IMPERFECTIONS, FRACTURE, SHARP EDGES.</text>
<text x="79.1" y="168.9">19 &amp; AE QA TS 003.</text>
<text x="83.6" y="186.9">FITMENT &amp; WARPAGE</text>
</g>
<text font-size="7.6" x="81.5" y="115">ATHER.</text>
<g font-size="5.9">
<text x="334" y="266.6">CHARGING HANDLE MAIN HOUSING</text>
<text x="345.2" y="277.9">BE5101A004ANN</text>
</g>
<text font-size="5.5" x="402.6" y="277.8">D</text>
<text font-size="5.3" x="31.2" y="285.1">Ⓐ</text>
<text font-size="5.1" x="366" y="255.7">450X</text>
<g font-size="4.9">
<text x="36.3" y="9.3">1</text>
<text x="83.8" y="9.3">2</text>
<text x="133.8" y="9.3">3</text>
<text x="183.8" y="9.3">4</text>
<text x="233.8" y="9.3">5</text>
<text x="283.8" y="9.3">6</text>
<text x="333.8" y="9.3">7</text>
<text x="386.3" y="9.3">8</text>
<text x="242.8" y="14.8">REV</text>
<text x="259.7" y="14.8">ECN / ECR NO</text>
<text x="311.5" y="14.8">DESCRIPTION</text>
<text x="364.9" y="14.8">DATE</text>
<text x="390.9" y="14.8">APPD</text>
<text x="245.5" y="21.2">B</text>
<text x="300.1" y="21.3">SW TO NX CONVERSION</text>
<text x="359.1" y="21.3">05-06-2023</text>
<text x="396" y="21.2">-</text>
<text x="16" y="28.5">A</text>
<text x="296.2" y="28.4">For New development refer</text>
<text x="411" y="28.5">A</text>
<text x="245" y="34.1">C</text>
<text x="264.5" y="34.1">PCI-14099</text>
<text x="294.7" y="34.1">Rev B, Plactic Part Dimension</text>
<text x="359.1" y="34.1">29-08-2023</text>
<text x="388.7" y="34.1">ROHAN</text>
<text x="317.2" y="39.8">Update</text>
<text x="16" y="75.2">B</text>
<text x="411" y="75.2">B</text>
<text x="15.9" y="125.3">C</text>
<text x="410.9" y="125.3">C</text>
<text x="15.9" y="175.3">D</text>
<text x="410.9" y="175.3">D</text>
<text x="16" y="225.3">E</text>
<text x="411" y="225.3">E</text>
<text x="349.5" y="244.2">NA</text>
<text x="16.2" y="272">F</text>
<text x="30.5" y="270.3">SC</text>
<text x="411.2" y="272">F</text>
<text x="36.3" y="291.3">1</text>
<text x="83.8" y="291.3">2</text>
<text x="133.8" y="291.3">3</text>
<text x="183.8" y="291.3">4</text>
<text x="233.8" y="291.3">5</text>
<text x="283.8" y="291.3">6</text>
<text x="333.8" y="291.3">7</text>
<text x="384.7" y="291.3">A3</text>
</g>
<g font-size="4.8">
<text x="21.7" y="248.3">DATUM A</text>
<text x="21.7" y="255.7">DATUM B</text>
<text x="21.7" y="263.1">DATUM C</text>
</g>
<text font-size="3.7" x="386.6" y="243.7">MATTE</text>
<text font-size="3.1" x="373" y="235.1">FINISH:</text>
<g font-size="3">
<text x="323.8" y="235.1">UNIT:</text>
<text x="243.1" y="259.6">EN ISO 2768.</text>
<text x="332" y="260">TITLE:</text>
<text x="398" y="284.2">SIZE: A3</text>
</g>
<g font-size="2.9">
<text x="244.2" y="230.1">THIS DRAWING IS PROPERTY OF ATHER ENERGY PVT LTD. UNAUTHORISED REPRODUCTION IN WHOLE OR IN PART IS PROHIBITED.</text>
<text x="279.5" y="235.1">MATERIAL:</text>
<text x="332" y="235.1">HEAT TREATMENT:</text>
<text x="325" y="243.6">MM</text>
<text x="224" y="256.2">FORM AND GENERAL TOLERANCE AS PER DIN</text>
<text x="298.9" y="252.6">NAME</text>
<text x="319.7" y="252.6">DATE</text>
<text x="281.8" y="264">ENGG</text>
<text x="281.9" y="258.7">DRAFT</text>
<text x="296" y="258.7">MAHARAJA</text>
<text x="298.1" y="264">ROHAN</text>
<text x="316.9" y="258.7">29-08-2023</text>
<text x="316.9" y="264">29-08-2023</text>
<text x="297.8" y="269.2">CHETAN</text>
<text x="316.9" y="269.2">29-08-2023</text>
<text x="298.1" y="274.5">ROHAN</text>
<text x="316.9" y="274.5">29-08-2023</text>
<text x="332.1" y="271.1">DRAWING NO:</text>
<text x="332.1" y="284.2">SHEET 2 OF 2</text>
<text x="351" y="284.2">SCALE 1:1</text>
<text x="367.1" y="284.2">WEIGHT (Kg):</text>
<text x="386.4" y="284.2">0.0269</text>
</g>
<g font-size="2.8">
<text x="282.8" y="269.2">NPD</text>
<text x="282.2" y="274.4">APPD</text>
<text x="398.2" y="271.1">REV NO:</text>
</g>
<text font-size="2.6" x="332" y="250.4">PROJECT:</text>
<g font-size="2.2">
<text x="223.7" y="264.3">DIM\.CLASS</text>
<text x="226.7" y="268.2">0.5-3</text>
<text x="243.1" y="264.3">f(fine)</text>
<text x="243.2" y="268.2">±0.05</text>
<text x="262.3" y="264.3">m(medium)</text>
<text x="265.5" y="268.2">±0.1</text>
<text x="226.9" y="275.4">6-30</text>
<text x="227.5" y="271.8">3-6</text>
<text x="243.2" y="271.8">±0.05</text>
<text x="243.8" y="275.4">±0.1</text>
<text x="265.5" y="271.8">±0.1</text>
<text x="265.5" y="275.4">±0.2</text>
<text x="225.9" y="278.9">30-120</text>
<text x="243.2" y="278.9">±0.15</text>
<text x="265.5" y="278.9">±0.3</text>
<text x="224.8" y="286">400-1000</text>
<text x="225.4" y="282.5">120-400</text>
<text x="243.8" y="282.5">±0.2</text>
<text x="243.8" y="286">±0.3</text>
<text x="265.5" y="282.5">±0.5</text>
<text x="265.5" y="286">±0.8</text>
<text x="294.4" y="286.4">THIRD ANGLE PROJECTION</text>
</g>
<g font-size="2.1">
<text x="280.8" y="242">PA66 (DOMAMID FA66 6V0M/EQUIVALENT) UL94-V0</text>
<text x="291.9" y="246">GRADE, BLACK COLOR</text>
</g>
</svg>
